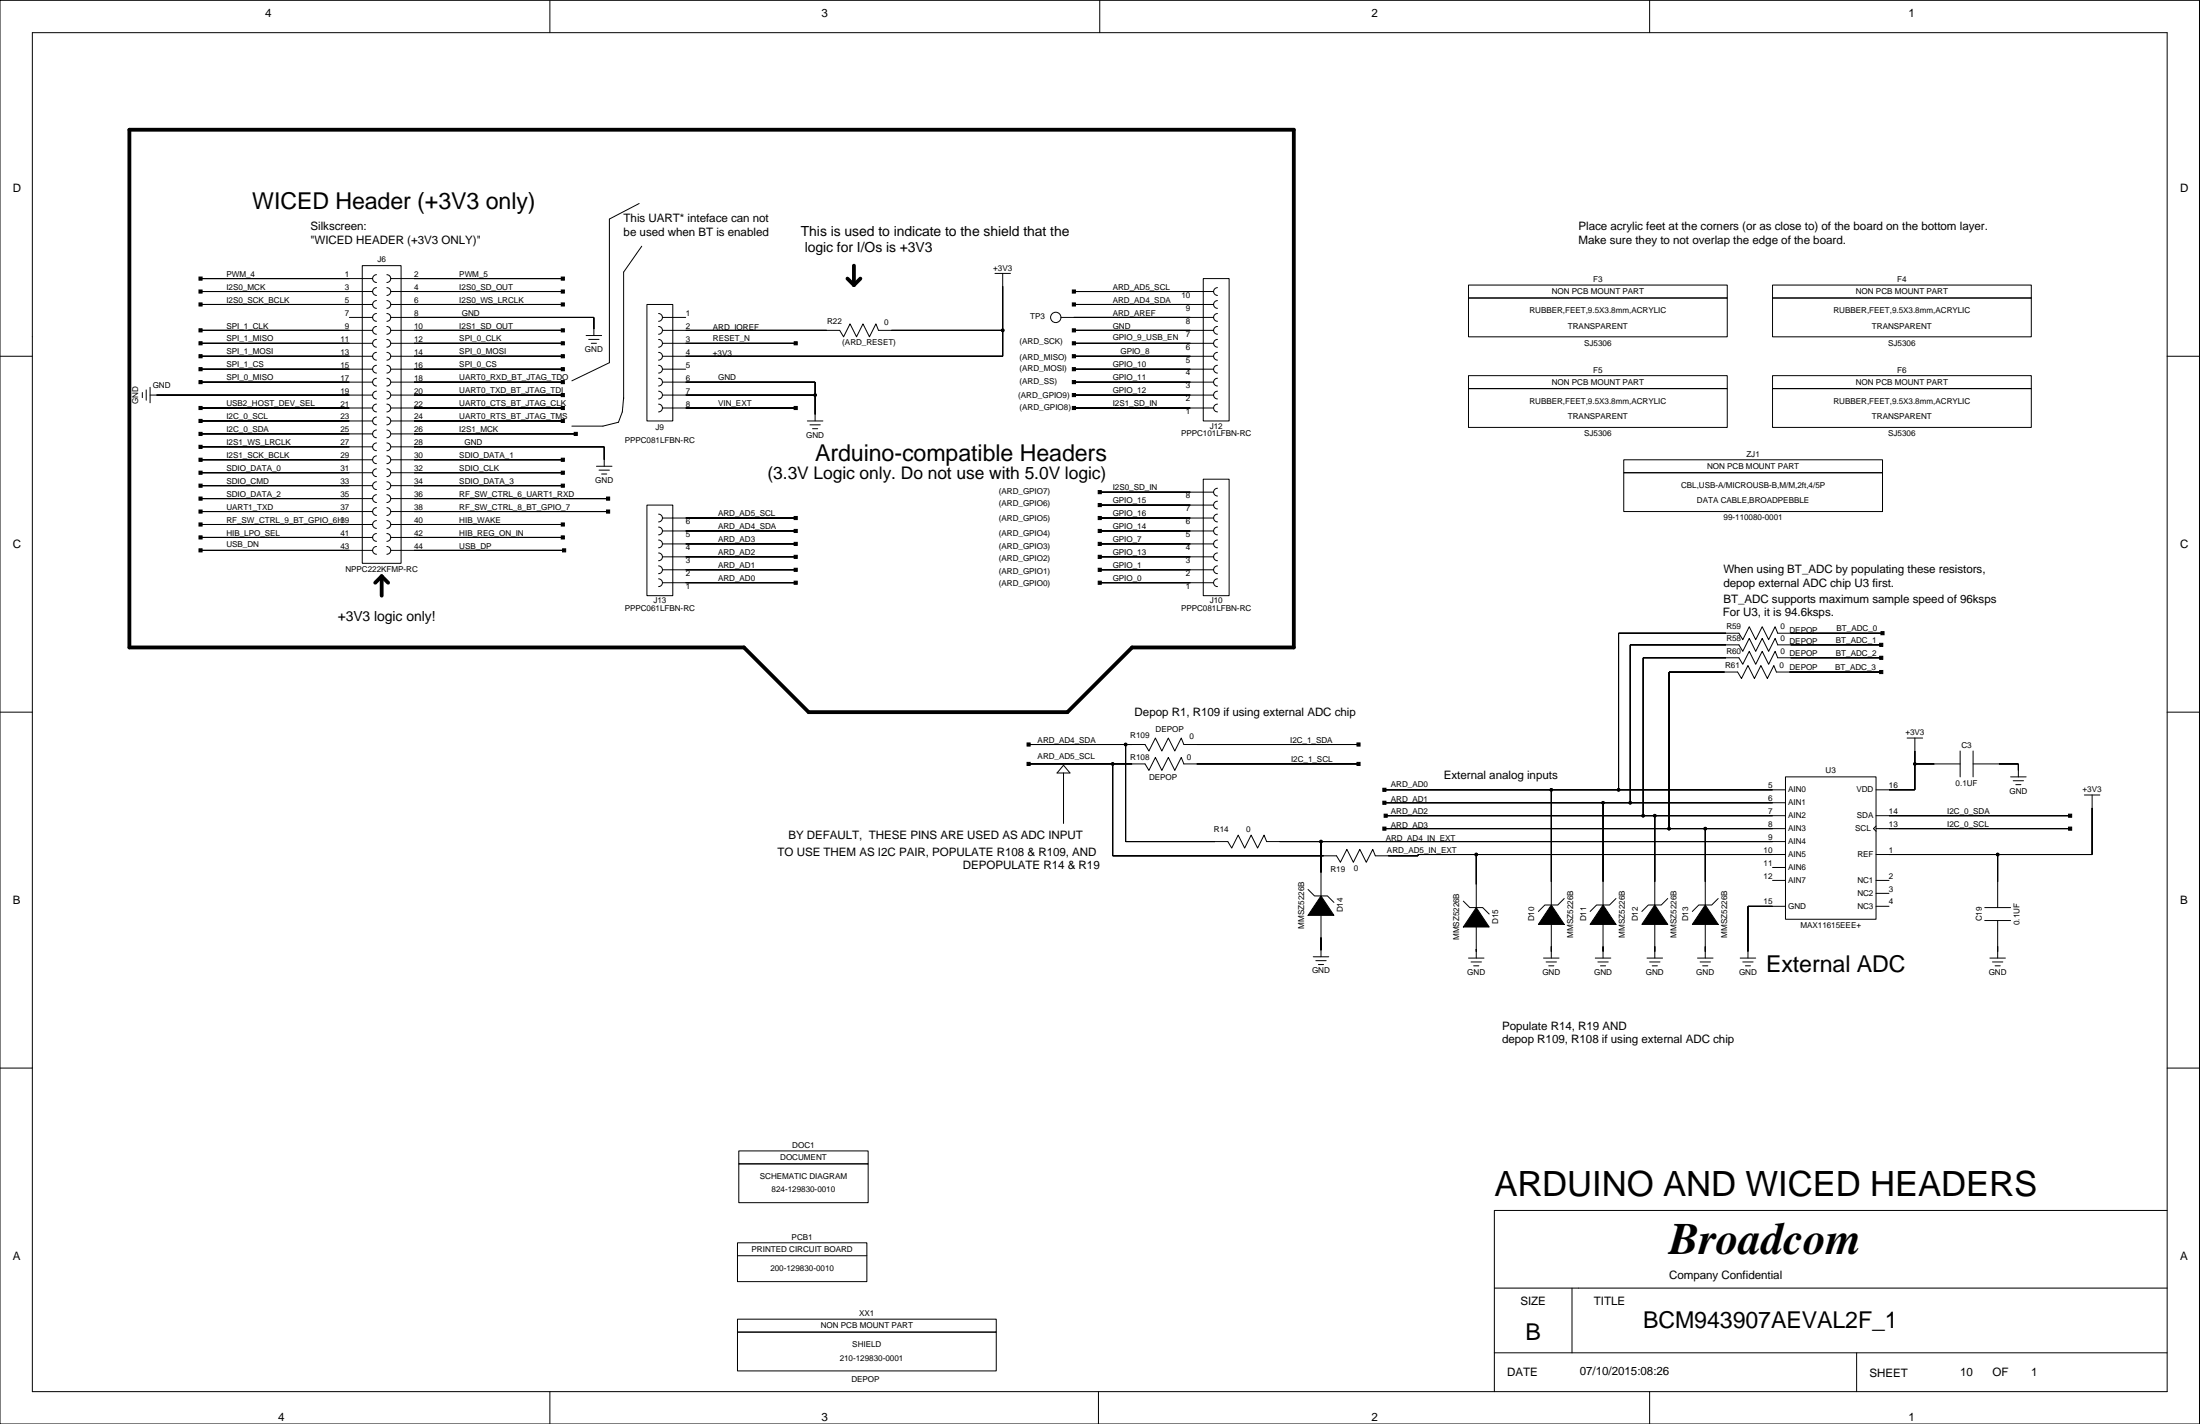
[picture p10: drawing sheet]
<svg xmlns="http://www.w3.org/2000/svg" width="432mm" height="279mm" viewBox="0 0 432 279" stroke-linecap="round" stroke-linejoin="round" font-family="sans-serif">
<g fill="none" stroke="#000" stroke-width=".2">
<path d="M0 .1h431.7v279.3h-431.7zM6.3 6.4h419.1v266.7h-419.1zM107.9 .1v6.3M215.9 .1v6.3M323.8 .1v6.3M125.4 39.9l-5.8 3.1v28.2l-7.4 3.5M340.3 38.2h.1M39.4 57.2h33.7M39.4 59.7h33.7M39.4 54.7h33.7M71.1 52.1h7.6v58.4h-7.6zM73.9 59a.76 .76 0 0 0-.8 .7 .76 .76 0 0 0 .8 .8"/>
<path d="M73.9 56.4a.76 .76 0 0 0-.8 .8 .76 .76 0 0 0 .8 .8M73.9 53.9a.76 .76 0 0 0-.8 .8 .76 .76 0 0 0 .8 .7M75.9 59a.76 .76 0 0 1 .8 .7 .76 .76 0 0 1-.8 .8M75.9 56.4a.76 .76 0 0 1 .8 .8 .76 .76 0 0 1-.8 .8M75.9 53.9a.76 .76 0 0 1 .8 .8 .76 .76 0 0 1-.8 .7M76.7 57.2h33.8M76.7 59.7h33.8M76.7 54.7h33.8M126 48.3l-3.6 5.1v24.9M127 59.7h5.1v22.9h-5.1zM195.3 53.6h3M196.8 53.6v16.3h-66.8"/>
<path d="M210.8 57.2h27.4M210.8 59.7h27.4M236.2 54.7h5v27.9h-5zM239 56.4a.76 .76 0 0 0-.8 .8 .76 .76 0 0 0 .8 .8M239 59a.76 .76 0 0 0-.8 .7 .76 .76 0 0 0 .8 .8M288.2 58.5h50.8v7.6h-50.8zM288.2 55.9h50.8v2.6h-50.8zM347.9 58.5h50.8v7.6h-50.8zM347.9 55.9h50.8v2.6h-50.8zM0 69.9h6.3M27.9 77v1M28.7 76.5v2"/>
<path d="M29.5 77.5h43.6M29.5 76v3M39.4 69.9h33.7M39.4 67.4h33.7M39.4 75h33.7M39.4 64.8h33.7M39.4 72.4h33.7M68.6 62.3h4.5M73.9 79.3a.76 .76 0 0 0-.8 .8 .76 .76 0 0 0 .8 .7M73.9 76.8a.76 .76 0 0 0-.8 .7 .76 .76 0 0 0 .8 .8M73.9 74.2a.76 .76 0 0 0-.8 .8 .76 .76 0 0 0 .8 .7M73.9 71.7a.76 .76 0 0 0-.8 .7 .76 .76 0 0 0 .8 .8"/>
<path d="M73.9 69.1a.76 .76 0 0 0-.8 .8 .76 .76 0 0 0 .8 .8M73.9 66.6a.76 .76 0 0 0-.8 .8 .76 .76 0 0 0 .8 .7M73.9 64.1a.76 .76 0 0 0-.8 .7 .76 .76 0 0 0 .8 .8M73.9 61.5a.76 .76 0 0 0-.8 .8 .76 .76 0 0 0 .8 .7M75.9 79.3a.76 .76 0 0 1 .8 .8 .76 .76 0 0 1-.8 .7M75.9 76.8a.76 .76 0 0 1 .8 .7 .76 .76 0 0 1-.8 .8M75.9 74.2a.76 .76 0 0 1 .8 .8 .76 .76 0 0 1-.8 .7M75.9 71.7a.76 .76 0 0 1 .8 .7 .76 .76 0 0 1-.8 .8M75.9 69.1a.76 .76 0 0 1 .8 .8 .76 .76 0 0 1-.8 .8M75.9 66.6a.76 .76 0 0 1 .8 .8 .76 .76 0 0 1-.8 .7M75.9 64.1a.76 .76 0 0 1 .8 .7 .76 .76 0 0 1-.8 .8M75.9 61.5a.76 .76 0 0 1 .8 .8 .76 .76 0 0 1-.8 .7"/>
<path d="M76.7 69.9h33.8M76.7 67.4h33.8M76.7 77.5h33.8M76.7 75h33.8M76.7 64.8h33.8M76.7 62.3h39.9v3.5M76.7 72.4h33.8M115 65.8h3.1M115.5 66.6h2.1M116.1 67.4h1M122.4 78l-.3 2.8-.7 2-3.1 .8h-6.1M129.3 79.3a.76 .76 0 0 1 .7 .8 .76 .76 0 0 1-.7 .7"/>
<path d="M129.3 76.8a.76 .76 0 0 1 .7 .7 .76 .76 0 0 1-.7 .8M129.3 74.2a.76 .76 0 0 1 .7 .8 .76 .76 0 0 1-.7 .7M129.3 71.7a.76 .76 0 0 1 .7 .7 .76 .76 0 0 1-.7 .8M129.3 69.1a.76 .76 0 0 1 .7 .8 .76 .76 0 0 1-.7 .8M129.3 66.6a.76 .76 0 0 1 .7 .8 .76 .76 0 0 1-.7 .7M129.3 64.1a.76 .76 0 0 1 .7 .7 .76 .76 0 0 1-.7 .8M129.3 61.5a.76 .76 0 0 1 .7 .8 .76 .76 0 0 1-.7 .7M130 64.8h34.8l.8 1.3 1.2-2.6 1.3 2.6 1.3-2.6 1.2 2.6 1.3-2.6 .5 1.3h24.4M130 67.4h26.2M130 77.5h30M130 75h30v7.6M130 62.3h4.6"/>
<path d="M130 72.4h4.6M208.2 62.3h30M210.8 69.9h27.4M210.8 67.4h27.4M210.8 77.5h27.4M210.8 75h27.4M210.8 64.8h27.4M210.8 72.4h27.4M239 61.5a.76 .76 0 0 0-.8 .8 .76 .76 0 0 0 .8 .7M239 64.1a.76 .76 0 0 0-.8 .7 .76 .76 0 0 0 .8 .8M239 66.6a.76 .76 0 0 0-.8 .8 .76 .76 0 0 0 .8 .7M239 69.1a.76 .76 0 0 0-.8 .8 .76 .76 0 0 0 .8 .8"/>
<path d="M239 71.7a.76 .76 0 0 0-.8 .7 .76 .76 0 0 0 .8 .8M239 74.2a.76 .76 0 0 0-.8 .8 .76 .76 0 0 0 .8 .7M239 76.8a.76 .76 0 0 0-.8 .7 .76 .76 0 0 0 .8 .8M239 79.3a.76 .76 0 0 0-.8 .8 .76 .76 0 0 0 .8 .7M288.2 76.2h50.8v7.7h-50.8zM288.2 73.7h50.8v2.5h-50.8zM347.9 76.2h50.8v7.7h-50.8zM347.9 73.7h50.8v2.5h-50.8zM425.4 69.9h6.3M39.4 80.1h33.7M39.4 92.8h33.7M39.4 95.3h33.7"/>
<path d="M39.4 90.2h33.7M39.4 97.8h33.7M39.4 87.7h33.7M39.4 85.1h33.7M39.4 82.6h33.7M73.9 99.6a.76 .76 0 0 0-.8 .8 .76 .76 0 0 0 .8 .7M73.9 97.1a.76 .76 0 0 0-.8 .7 .76 .76 0 0 0 .8 .8M73.9 94.5a.76 .76 0 0 0-.8 .8 .76 .76 0 0 0 .8 .8M73.9 92a.76 .76 0 0 0-.8 .8 .76 .76 0 0 0 .8 .7M73.9 89.5a.76 .76 0 0 0-.8 .7 .76 .76 0 0 0 .8 .8M73.9 86.9a.76 .76 0 0 0-.8 .8 .76 .76 0 0 0 .8 .7M73.9 84.4a.76 .76 0 0 0-.8 .7 .76 .76 0 0 0 .8 .8"/>
<path d="M73.9 81.8a.76 .76 0 0 0-.8 .8 .76 .76 0 0 0 .8 .8M75.9 99.6a.76 .76 0 0 1 .8 .8 .76 .76 0 0 1-.8 .7M75.9 97.1a.76 .76 0 0 1 .8 .7 .76 .76 0 0 1-.8 .8M75.9 94.5a.76 .76 0 0 1 .8 .8 .76 .76 0 0 1-.8 .8M75.9 92a.76 .76 0 0 1 .8 .8 .76 .76 0 0 1-.8 .7M75.9 89.5a.76 .76 0 0 1 .8 .7 .76 .76 0 0 1-.8 .8M75.9 86.9a.76 .76 0 0 1 .8 .8 .76 .76 0 0 1-.8 .7M75.9 84.4a.76 .76 0 0 1 .8 .7 .76 .76 0 0 1-.8 .8M75.9 81.8a.76 .76 0 0 1 .8 .8 .76 .76 0 0 1-.8 .8M76.7 80.1h33.8M76.7 92.8h33.8M76.7 95.3h33.8"/>
<path d="M76.7 90.2h33.8M76.7 97.8h42.7M76.7 87.7h41.9v3.8M76.7 85.1h36.3M76.7 82.6h33.8M117.1 91.5h3M117.6 92.2h2M118.1 93h1M127 99.1h5.1v17.8h-5.1zM130 80.1h26.2M158.5 82.6h3M159 83.4h2"/>
<path d="M159.5 84.1h1M210.8 80.1h27.4M215.9 96.6h22.3M215.9 99.1h22.3M236.2 94h5v22.9h-5zM239 95.8a.76 .76 0 0 0-.8 .8 .76 .76 0 0 0 .8 .7M239 98.3a.76 .76 0 0 0-.8 .8 .76 .76 0 0 0 .8 .8M318.7 92.8h50.8v7.6h-50.8zM318.7 90.2h50.8v2.6h-50.8zM39.4 105.4h33.7M39.4 102.9h33.7M39.4 100.4h33.7"/>
<path d="M39.4 108h33.7M73.9 107.2a.76 .76 0 0 0-.8 .8 .76 .76 0 0 0 .8 .8M73.9 102.1a.76 .76 0 0 0-.8 .8 .76 .76 0 0 0 .8 .8M73.9 104.7a.76 .76 0 0 0-.8 .7 .76 .76 0 0 0 .8 .8M75.9 107.2a.76 .76 0 0 1 .8 .8 .76 .76 0 0 1-.8 .8M75.9 102.1a.76 .76 0 0 1 .8 .8 .76 .76 0 0 1-.8 .8M75.9 104.7a.76 .76 0 0 1 .8 .7 .76 .76 0 0 1-.8 .8M76.7 105.4h33.8M76.7 102.9h33.8M76.7 100.4h42.7M76.7 108h34M129.3 100.9a.76 .76 0 0 1 .7 .7 .76 .76 0 0 1-.7 .8"/>
<path d="M129.3 103.4a.76 .76 0 0 1 .7 .8 .76 .76 0 0 1-.7 .7M129.3 106a.76 .76 0 0 1 .7 .7 .76 .76 0 0 1-.7 .8M129.3 108.5a.76 .76 0 0 1 .7 .8 .76 .76 0 0 1-.7 .7M129.3 111a.76 .76 0 0 1 .7 .8 .76 .76 0 0 1-.7 .8M129.3 113.6a.76 .76 0 0 1 .7 .7 .76 .76 0 0 1-.7 .8M130 101.6h26.2M130 104.2h26.2M130 106.7h26.2M130 109.3h26.2M130 111.8h26.2M130 114.3h26.2M215.9 101.6h22.3"/>
<path d="M215.9 104.2h22.3M215.9 106.7h22.3M215.9 109.3h22.3M215.9 111.8h22.3M215.9 114.3h22.3M239 100.9a.76 .76 0 0 0-.8 .7 .76 .76 0 0 0 .8 .8M239 103.4a.76 .76 0 0 0-.8 .8 .76 .76 0 0 0 .8 .7M239 106a.76 .76 0 0 0-.8 .7 .76 .76 0 0 0 .8 .8M239 108.5a.76 .76 0 0 0-.8 .8 .76 .76 0 0 0 .8 .7M239 111a.76 .76 0 0 0-.8 .8 .76 .76 0 0 0 .8 .8M239 113.6a.76 .76 0 0 0-.8 .7 .76 .76 0 0 0 .8 .8M339 115.6h.1"/>
<path d="M0 139.7h6.3M369.2 126.5h-20.3l-.5-1.2-1.3 2.5-1.2-2.5-1.3 2.5-1.3-2.5-1.2 2.5-.8-1.3h-21.3v31M369.2 129.1h-20.3l-.5-1.3-1.3 2.5-1.2-2.5-1.3 2.5-1.3-2.5-1.2 2.5-.8-1.2h-18.8v30.9M369.2 131.9h-20.5l-.5-1.3-1.3 2.5-1.3-2.5-1.3 2.5-1.2-2.5-1.3 2.5-.8-1.2h-13.4v30.7M369.5 124.2h-20.6l-.5-1.2-1.3 2.5-1.2-2.5-1.3 2.5-1.3-2.5-1.2 2.5-.8-1.3h-23.6v30.8M425.4 139.7h6.3M184.6 149.4h.1M187.2 147.9h.1M201.9 149.9h22.8l.8 1.3 1.3-2.6 1.2 2.6 1.3-2.6 1.3 2.6 1.2-2.6 .6 1.3h34.2M201.9 146.1h22.8l.8 1.2 1.3-2.5 1.2 2.5 1.3-2.5 1.3 2.5 1.2-2.5 .6 1.3h34.2M208.7 151.7v9.9M208.7 150.1l1.3 1.6h-2.5z"/>
<path d="M218.4 149.9v18h43.9l.8 1.3 1.3-2.6 1.2 2.6 1.3-2.6 1.3 2.6 1.2-2.6 .5 1.3h8.4v-.2h72.1M220.9 146.1v19h20.1l.8 1.3 1.2-2.5 1.3 2.5 1.3-2.5 1.2 2.5 1.3-2.5 .5 1.2h101.8M271.7 155h78.7M271.7 157.5h78.7M304.5 155v22.6M314.6 157.5v20.1M350.4 152.4h17.8v28h-17.8zM374.3 144.8h3.1M375.8 144.8v10.2h-7.6M375.8 149.9h8.9M384.7 147.3v5.1M387.3 149.9h8.8v2.5"/>
<path d="M387.3 147.3v5.1M394.6 152.4h3.1M395.1 153.2h2.1M395.6 154h1.1M409.1 156h3M410.6 156v11.7h-42.4M256.7 174.5l1.3 1.3h2.5l1.3 1.3M259.3 165.1v10.7M259.3 179.6v8.1M271.7 162.6h78.7M272 160h78.4M287.2 176.8l1.3 1.3h2.5l1.3 1.2"/>
<path d="M289.7 167.7v10.4M307 176.3l-1.3 1.3h-2.5l-1.3 1.2M317.2 176.3l-1.3 1.3h-2.5l-1.3 1.2M324.8 160v17.6M327.3 176.3l-1.2 1.3h-2.6l-1.2 1.2M334.7 162.6v15M337.2 176.3l-1.2 1.3h-2.6l-1.2 1.2M347.9 170.2h2.5M347.9 172.7h2.5M350.4 177.8h-7.3v10.2M368.2 162.1l-.5 .5 .5 .5M368.2 160h38.1"/>
<path d="M368.2 162.6h38.1M368.2 172.7h2.6M368.2 177.8h2.6M368.2 175.3h2.6M389.5 178.1h5.1M392.1 167.7v10.4M257.8 187.7h3M258.3 188.5h2M258.8 189.3h1M288.2 188h3.1M288.7 188.7h2.1M289.2 189.5h1.1"/>
<path d="M289.7 181.9v6.1M303 188h3M303.5 188.7h2M304 189.5h1M304.5 181.4v6.6M313.1 188h3.1M313.6 188.7h2.1M314.1 189.5h1M314.6 181.4v6.6M323.3 188h3M323.8 188.7h2M324.3 189.5h1"/>
<path d="M324.8 181.4v6.6M333.2 188h3M333.7 188.7h2M334.2 189.5h1M334.7 181.4v6.6M341.6 188h3M342.1 188.7h2M342.6 189.5h1M389.5 180.6h5.1M390.6 188h3M391.1 188.7h2M391.6 189.5h1"/>
<path d="M392.1 180.6v7.4M405 194.3h.1M0 209.6h6.3M425.4 209.6h6.3M145 225.8h25.4v2.6h-25.4zM145 228.4h25.4v7.6h-25.4zM425.4 237.5h-132.1v35.6M144.7 258.8h50.8v2.6h-50.8zM144.7 246.4h25.4zM144.7 243.8h25.4v7.7h-25.4zM293.3 252.7h132.1M308.5 252.7v12.7"/>
<path d="M107.9 273.1v6.3M144.7 261.4h50.8v7.6h-50.8zM215.6 273.1v6.3M293.3 265.4h132.1M323.8 273.1v6.3M364.4 265.4v7.7"/>
<circle cx="160" cy="77.5" r=".25"/>
<circle cx="196.8" cy="64.8" r=".25"/>
<circle cx="207.2" cy="62.3" r="1.02"/>
<circle cx="218.4" cy="149.9" r=".25"/>
<circle cx="220.9" cy="146.1" r=".25"/>
<circle cx="304.5" cy="155" r=".25"/>
<circle cx="314.6" cy="157.5" r=".25"/>
<circle cx="317.7" cy="155" r=".25"/>
<circle cx="320" cy="157.5" r=".25"/>
<circle cx="375.8" cy="149.9" r=".25"/>
<circle cx="259.3" cy="165.1" r=".25"/>
<circle cx="289.7" cy="167.7" r=".25"/>
<circle cx="322.5" cy="160" r=".25"/>
<circle cx="324.8" cy="160" r=".25"/>
<circle cx="327.6" cy="162.6" r=".25"/>
<circle cx="334.7" cy="162.6" r=".25"/>
<circle cx="392.1" cy="167.7" r=".25"/>
</g>
<g fill="#000" stroke="#000" stroke-width=".2">
<path d="M39.1 56.9h.6v.6h-.6z" fill-rule="evenodd"/>
<path d="M39.1 54.4h.6v.6h-.6z" fill-rule="evenodd"/>
<path d="M39.4 57.2h29.2z" fill-rule="evenodd"/>
<path d="M39.4 59.7h29.2z" fill-rule="evenodd"/>
<path d="M39.4 54.7h29.2z" fill-rule="evenodd"/>
<path d="M110.2 56.9h.6v.6h-.6z" fill-rule="evenodd"/>
<path d="M110.2 54.4h.6v.6h-.6z" fill-rule="evenodd"/>
<path d="M81.3 59.7h29.2z" fill-rule="evenodd"/>
<path d="M81.3 57.2h29.2z" fill-rule="evenodd"/>
<path d="M81.3 54.7h29.2z" fill-rule="evenodd"/>
<path d="M196.8 56.2v8.6z" fill-rule="evenodd"/>
<path d="M210.5 56.9h.6v.6h-.6z" fill-rule="evenodd"/>
<path d="M210.8 57.2h22.8z" fill-rule="evenodd"/>
<path d="M210.8 59.7h22.8z" fill-rule="evenodd"/>
<path d="M39.1 59.4h.6v.6h-.6z" fill-rule="evenodd"/>
<path d="M39.1 72.1h.6v.6h-.6z" fill-rule="evenodd"/>
<path d="M39.1 69.6h.6v.6h-.6z" fill-rule="evenodd"/>
<path d="M39.1 67.1h.6v.6h-.6z" fill-rule="evenodd"/>
<path d="M39.1 64.5h.6v.6h-.6z" fill-rule="evenodd"/>
<path d="M39.1 74.7h.6v.6h-.6z" fill-rule="evenodd"/>
<path d="M39.4 72.4h29.2z" fill-rule="evenodd"/>
<path d="M39.4 69.9h29.2z" fill-rule="evenodd"/>
<path d="M39.4 67.4h29.2z" fill-rule="evenodd"/>
<path d="M39.4 64.8h29.2z" fill-rule="evenodd"/>
<path d="M30.7 77.5h37.9z" fill-rule="evenodd"/>
<path d="M39.4 75h29.2z" fill-rule="evenodd"/>
<path d="M110.2 59.4h.6v.6h-.6z" fill-rule="evenodd"/>
<path d="M110.2 64.5h.6v.6h-.6z" fill-rule="evenodd"/>
<path d="M110.2 74.7h.6v.6h-.6z" fill-rule="evenodd"/>
<path d="M110.2 77.2h.6v.6h-.6z" fill-rule="evenodd"/>
<path d="M110.2 72.1h.6v.6h-.6z" fill-rule="evenodd"/>
<path d="M110.2 69.6h.6v.6h-.6z" fill-rule="evenodd"/>
<path d="M110.2 67.1h.6v.6h-.6z" fill-rule="evenodd"/>
<path d="M81.3 64.8h29.2z" fill-rule="evenodd"/>
<path d="M81.3 75h29.2z" fill-rule="evenodd"/>
<path d="M81.3 77.5h29.2z" fill-rule="evenodd"/>
<path d="M81.3 72.4h29.2z" fill-rule="evenodd"/>
<path d="M81.3 69.9h29.2z" fill-rule="evenodd"/>
<path d="M81.3 67.4h29.2z" fill-rule="evenodd"/>
<path d="M116.6 62.3v2.3z" fill-rule="evenodd"/>
<path d="M81.3 62.3h35.3z" fill-rule="evenodd"/>
<path d="M155.9 67.1h.6v.6h-.6z" fill-rule="evenodd"/>
<path d="M134.6 67.4h21.6z" fill-rule="evenodd"/>
<path d="M134.6 77.5h25.4z" fill-rule="evenodd"/>
<path d="M160 75v2.5z" fill-rule="evenodd"/>
<path d="M134.6 75h25.4z" fill-rule="evenodd"/>
<path d="M160 77.5v3.8z" fill-rule="evenodd"/>
<path d="M134.6 64.8h27.7z" fill-rule="evenodd"/>
<path d="M196.8 64.8v5.1z" fill-rule="evenodd"/>
<path d="M134.6 69.9h62.2z" fill-rule="evenodd"/>
<path d="M175 64.8h21.8z" fill-rule="evenodd"/>
<path d="M210.5 59.4h.6v.6h-.6z" fill-rule="evenodd"/>
<path d="M210.5 64.5h.6v.6h-.6z" fill-rule="evenodd"/>
<path d="M210.5 67.1h.6v.6h-.6z" fill-rule="evenodd"/>
<path d="M210.5 69.6h.6v.6h-.6z" fill-rule="evenodd"/>
<path d="M210.5 72.1h.6v.6h-.6z" fill-rule="evenodd"/>
<path d="M210.5 74.7h.6v.6h-.6z" fill-rule="evenodd"/>
<path d="M210.5 77.2h.6v.6h-.6z" fill-rule="evenodd"/>
<path d="M210.8 62.3h22.8z" fill-rule="evenodd"/>
<path d="M210.8 64.8h22.8z" fill-rule="evenodd"/>
<path d="M210.8 67.4h22.8z" fill-rule="evenodd"/>
<path d="M210.8 69.9h22.8z" fill-rule="evenodd"/>
<path d="M210.8 72.4h22.8z" fill-rule="evenodd"/>
<path d="M210.8 75h22.8z" fill-rule="evenodd"/>
<path d="M210.8 77.5h22.8z" fill-rule="evenodd"/>
<path d="M39.1 95h.6v.6h-.6z" fill-rule="evenodd"/>
<path d="M39.1 92.4h.6v.7h-.6z" fill-rule="evenodd"/>
<path d="M39.1 97.5h.6v.6h-.6z" fill-rule="evenodd"/>
<path d="M39.1 79.8h.6v.6h-.6z" fill-rule="evenodd"/>
<path d="M39.1 89.9h.6v.6h-.6z" fill-rule="evenodd"/>
<path d="M39.1 87.4h.6v.6h-.6z" fill-rule="evenodd"/>
<path d="M39.1 84.8h.6v.6h-.6z" fill-rule="evenodd"/>
<path d="M39.1 82.3h.6v.6h-.6z" fill-rule="evenodd"/>
<path d="M39.4 95.3h29.2z" fill-rule="evenodd"/>
<path d="M39.4 92.8h29.2z" fill-rule="evenodd"/>
<path d="M39.4 97.8h29.2z" fill-rule="evenodd"/>
<path d="M39.4 80.1h29.2z" fill-rule="evenodd"/>
<path d="M39.4 90.2h29.2z" fill-rule="evenodd"/>
<path d="M39.4 87.7h29.2z" fill-rule="evenodd"/>
<path d="M39.4 85.1h29.2z" fill-rule="evenodd"/>
<path d="M39.4 82.6h29.2z" fill-rule="evenodd"/>
<path d="M110.2 92.4h.6v.7h-.6z" fill-rule="evenodd"/>
<path d="M110.2 89.9h.6v.6h-.6z" fill-rule="evenodd"/>
<path d="M110.2 95h.6v.6h-.6z" fill-rule="evenodd"/>
<path d="M110.2 79.8h.6v.6h-.6z" fill-rule="evenodd"/>
<path d="M110.2 82.3h.6v.6h-.6z" fill-rule="evenodd"/>
<path d="M81.3 92.8h29.2z" fill-rule="evenodd"/>
<path d="M81.3 90.2h29.2z" fill-rule="evenodd"/>
<path d="M81.3 95.3h29.2z" fill-rule="evenodd"/>
<path d="M81.3 80.1h29.2z" fill-rule="evenodd"/>
<path d="M81.3 82.6h29.2z" fill-rule="evenodd"/>
<path d="M112.7 84.8h.6v.6h-.6z" fill-rule="evenodd"/>
<path d="M81.3 85.1h31.7z" fill-rule="evenodd"/>
<path d="M118.6 87.7v2.5z" fill-rule="evenodd"/>
<path d="M81.3 87.7h37.3z" fill-rule="evenodd"/>
<path d="M119 97.5h.7v.6h-.7z" fill-rule="evenodd"/>
<path d="M81.3 97.8h38.1z" fill-rule="evenodd"/>
<path d="M155.9 79.8h.6v.6h-.6z" fill-rule="evenodd"/>
<path d="M134.6 80.1h21.6z" fill-rule="evenodd"/>
<path d="M210.5 79.8h.6v.6h-.6z" fill-rule="evenodd"/>
<path d="M215.5 96.3h.7v.6h-.7z" fill-rule="evenodd"/>
<path d="M215.5 98.8h.7v.6h-.7z" fill-rule="evenodd"/>
<path d="M215.9 96.6h17.7z" fill-rule="evenodd"/>
<path d="M215.9 99.1h17.7z" fill-rule="evenodd"/>
<path d="M210.8 80.1h22.8z" fill-rule="evenodd"/>
<path d="M39.1 105.1h.6v.7h-.6z" fill-rule="evenodd"/>
<path d="M39.1 100.1h.6v.6h-.6z" fill-rule="evenodd"/>
<path d="M39.1 102.6h.6v.6h-.6z" fill-rule="evenodd"/>
<path d="M39.1 107.7h.6v.6h-.6z" fill-rule="evenodd"/>
<path d="M39.4 105.4h29.2z" fill-rule="evenodd"/>
<path d="M39.4 100.4h29.2z" fill-rule="evenodd"/>
<path d="M39.4 102.9h29.2z" fill-rule="evenodd"/>
<path d="M39.4 108h29.2z" fill-rule="evenodd"/>
<path d="M110.2 105.1h.6v.7h-.6z" fill-rule="evenodd"/>
<path d="M110.2 102.6h.6v.6h-.6z" fill-rule="evenodd"/>
<path d="M110.4 107.7h.6v.6h-.6z" fill-rule="evenodd"/>
<path d="M81.3 105.4h29.2z" fill-rule="evenodd"/>
<path d="M81.3 102.9h29.2z" fill-rule="evenodd"/>
<path d="M81.3 108h29.4z" fill-rule="evenodd"/>
<path d="M119 100.1h.7v.6h-.7z" fill-rule="evenodd"/>
<path d="M81.3 100.4h38.1z" fill-rule="evenodd"/>
<path d="M155.9 101.3h.6v.6h-.6z" fill-rule="evenodd"/>
<path d="M155.9 103.9h.6v.6h-.6z" fill-rule="evenodd"/>
<path d="M155.9 106.4h.6v.6h-.6z" fill-rule="evenodd"/>
<path d="M155.9 109h.6v.6h-.6z" fill-rule="evenodd"/>
<path d="M155.9 111.5h.6v.6h-.6z" fill-rule="evenodd"/>
<path d="M155.9 114h.6v.6h-.6z" fill-rule="evenodd"/>
<path d="M134.6 101.6h21.6z" fill-rule="evenodd"/>
<path d="M134.6 104.2h21.6z" fill-rule="evenodd"/>
<path d="M134.6 106.7h21.6z" fill-rule="evenodd"/>
<path d="M134.6 109.3h21.6z" fill-rule="evenodd"/>
<path d="M134.6 111.8h21.6z" fill-rule="evenodd"/>
<path d="M134.6 114.3h21.6z" fill-rule="evenodd"/>
<path d="M215.5 101.3h.7v.6h-.7z" fill-rule="evenodd"/>
<path d="M215.5 103.9h.7v.6h-.7z" fill-rule="evenodd"/>
<path d="M215.5 106.4h.7v.6h-.7z" fill-rule="evenodd"/>
<path d="M215.5 109h.7v.6h-.7z" fill-rule="evenodd"/>
<path d="M215.5 111.5h.7v.6h-.7z" fill-rule="evenodd"/>
<path d="M215.5 114h.7v.6h-.7z" fill-rule="evenodd"/>
<path d="M215.9 101.6h17.7z" fill-rule="evenodd"/>
<path d="M215.9 104.2h17.7z" fill-rule="evenodd"/>
<path d="M215.9 106.7h17.7z" fill-rule="evenodd"/>
<path d="M215.9 109.3h17.7z" fill-rule="evenodd"/>
<path d="M215.9 111.8h17.7z" fill-rule="evenodd"/>
<path d="M215.9 114.3h17.7z" fill-rule="evenodd"/>
<path d="M317.7 124.2v30.8z" fill-rule="evenodd"/>
<path d="M320 126.5v31z" fill-rule="evenodd"/>
<path d="M322.5 129.1v30.9z" fill-rule="evenodd"/>
<path d="M327.6 131.9v30.7z" fill-rule="evenodd"/>
<path d="M327.6 131.9h10.9z" fill-rule="evenodd"/>
<path d="M322.5 129.1h16.3z" fill-rule="evenodd"/>
<path d="M320 126.5h18.8z" fill-rule="evenodd"/>
<path d="M317.7 124.2h21.1z" fill-rule="evenodd"/>
<path d="M368.9 126.2h.6v.6h-.6z" fill-rule="evenodd"/>
<path d="M368.9 128.8h.6v.6h-.6z" fill-rule="evenodd"/>
<path d="M368.9 131.6h.6v.6h-.6z" fill-rule="evenodd"/>
<path d="M369.2 123.9h.6v.6h-.6z" fill-rule="evenodd"/>
<path d="M351.5 126.5h17.7z" fill-rule="evenodd"/>
<path d="M351.5 129.1h17.7z" fill-rule="evenodd"/>
<path d="M351.2 131.9h18z" fill-rule="evenodd"/>
<path d="M351.5 124.2h18z" fill-rule="evenodd"/>
<path d="M201.6 145.8h.6v.6h-.6z" fill-rule="evenodd"/>
<path d="M201.6 149.6h.6v.6h-.6z" fill-rule="evenodd"/>
<path d="M201.9 149.9h16.5z" fill-rule="evenodd"/>
<path d="M218.4 149.9v18z" fill-rule="evenodd"/>
<path d="M220.9 146.1v19z" fill-rule="evenodd"/>
<path d="M201.9 146.1h19z" fill-rule="evenodd"/>
<path d="M220.9 146.1h1.3z" fill-rule="evenodd"/>
<path d="M218.4 149.9h3.8z" fill-rule="evenodd"/>
<path d="M266.3 149.6h.6v.6h-.6z" fill-rule="evenodd"/>
<path d="M266.3 145.8h.6v.6h-.6z" fill-rule="evenodd"/>
<path d="M234.9 149.9h31.7z" fill-rule="evenodd"/>
<path d="M234.9 146.1h31.7z" fill-rule="evenodd"/>
<path d="M271.4 157.2h.6v.6h-.6z" fill-rule="evenodd"/>
<path d="M271.4 154.7h.6v.6h-.6z" fill-rule="evenodd"/>
<path d="M304.5 155v18z" fill-rule="evenodd"/>
<path d="M271.7 155h32.8z" fill-rule="evenodd"/>
<path d="M314.6 157.5v15.5z" fill-rule="evenodd"/>
<path d="M271.7 157.5h42.9z" fill-rule="evenodd"/>
<path d="M304.5 155h13.2z" fill-rule="evenodd"/>
<path d="M314.6 157.5h5.4z" fill-rule="evenodd"/>
<path d="M320 157.5h27.9z" fill-rule="evenodd"/>
<path d="M317.7 155h30.2z" fill-rule="evenodd"/>
<path d="M370.8 155h5z" fill-rule="evenodd"/>
<path d="M375.8 149.9v5.1z" fill-rule="evenodd"/>
<path d="M375.8 147.3v2.6z" fill-rule="evenodd"/>
<path d="M375.8 149.9h3.8z" fill-rule="evenodd"/>
<path d="M396.1 149.9v1.3z" fill-rule="evenodd"/>
<path d="M392.3 149.9h3.8z" fill-rule="evenodd"/>
<path d="M410.6 158.5v9.2z" fill-rule="evenodd"/>
<path d="M220.9 165.1h17.6z" fill-rule="evenodd"/>
<path d="M259.3 175.8l2.5 3.8h-5.1z" fill-rule="evenodd"/>
<path d="M259.3 165.1v6.1z" fill-rule="evenodd"/>
<path d="M251.1 165.1h8.2z" fill-rule="evenodd"/>
<path d="M218.4 167.9h41.4z" fill-rule="evenodd"/>
<path d="M271.4 162.3h.6v.6h-.6z" fill-rule="evenodd"/>
<path d="M271.7 159.7h.6v.7h-.6z" fill-rule="evenodd"/>
<path d="M278.3 167.7v.2z" fill-rule="evenodd"/>
<path d="M272.5 167.9h5.8z" fill-rule="evenodd"/>
<path d="M289.7 167.7v5.8z" fill-rule="evenodd"/>
<path d="M278.3 167.7h11.4z" fill-rule="evenodd"/>
<path d="M272 160h50.5z" fill-rule="evenodd"/>
<path d="M324.8 160v13z" fill-rule="evenodd"/>
<path d="M322.5 160h2.3z" fill-rule="evenodd"/>
<path d="M271.7 162.6h55.9z" fill-rule="evenodd"/>
<path d="M334.7 162.6v10.4z" fill-rule="evenodd"/>
<path d="M327.6 162.6h7.1z" fill-rule="evenodd"/>
<path d="M343.1 177.8v8.9z" fill-rule="evenodd"/>
<path d="M343.1 177.8h4.8z" fill-rule="evenodd"/>
<path d="M259.3 165.1h88.6z" fill-rule="evenodd"/>
<path d="M289.7 167.7h58.2z" fill-rule="evenodd"/>
<path d="M334.7 162.6h13.2z" fill-rule="evenodd"/>
<path d="M324.8 160h23.1z" fill-rule="evenodd"/>
<path d="M392.1 167.7v5.3z" fill-rule="evenodd"/>
<path d="M370.8 167.7h21.3z" fill-rule="evenodd"/>
<path d="M406 159.7h.6v.7h-.6z" fill-rule="evenodd"/>
<path d="M406 162.3h.6v.6h-.6z" fill-rule="evenodd"/>
<path d="M370.8 160h35.5z" fill-rule="evenodd"/>
<path d="M370.8 162.6h35.5z" fill-rule="evenodd"/>
<path d="M392.1 167.7h18.5z" fill-rule="evenodd"/>
<path d="M259.3 183.9v2.6z" fill-rule="evenodd"/>
<path d="M289.7 178.1l2.6 3.8h-5.1z" fill-rule="evenodd"/>
<path d="M289.7 186.2v.5z" fill-rule="evenodd"/>
<path d="M304.5 185.7v1z" fill-rule="evenodd"/>
<path d="M304.5 177.6l2.5 3.8h-5.1z" fill-rule="evenodd"/>
<path d="M314.6 185.7v1z" fill-rule="evenodd"/>
<path d="M314.6 177.6l2.6 3.8h-5.1z" fill-rule="evenodd"/>
<path d="M324.8 185.7v1z" fill-rule="evenodd"/>
<path d="M324.8 177.6l2.5 3.8h-5z" fill-rule="evenodd"/>
<path d="M334.7 185.7v1z" fill-rule="evenodd"/>
<path d="M334.7 177.6l2.5 3.8h-5z" fill-rule="evenodd"/>
<path d="M392.1 185.7v1z" fill-rule="evenodd"/>
<circle cx="160" cy="77.5" r=".25"/>
<circle cx="196.8" cy="64.8" r=".25"/>
<circle cx="218.4" cy="149.9" r=".25"/>
<circle cx="220.9" cy="146.1" r=".25"/>
<circle cx="304.5" cy="155" r=".25"/>
<circle cx="314.6" cy="157.5" r=".25"/>
<circle cx="317.7" cy="155" r=".25"/>
<circle cx="320" cy="157.5" r=".25"/>
<circle cx="375.8" cy="149.9" r=".25"/>
<circle cx="259.3" cy="165.1" r=".25"/>
<circle cx="289.7" cy="167.7" r=".25"/>
<circle cx="322.5" cy="160" r=".25"/>
<circle cx="324.8" cy="160" r=".25"/>
<circle cx="327.6" cy="162.6" r=".25"/>
<circle cx="334.7" cy="162.6" r=".25"/>
<circle cx="392.1" cy="167.7" r=".25"/>
</g>
<path d="M25.4 25.5h228.5v101.5h-31.7l-12.7 12.7h-50.8l-12.7-12.7h-120.6zM166.3 54.7l1.3 1.2M167.6 52.1v3.8M168.9 54.7l-1.3 1.2M74.9 113.1v3.8M74.9 113.1l-1.3 1.2M74.9 113.1l1.3 1.2" fill="none" stroke="#000" stroke-width=".75"/>
<text font-size="8.8" x="327.6" y="246.1">Broadcom</text>
<text font-size="6.8" x="293.3" y="234.7">ARDUINO AND WICED HEADERS</text>
<g font-size="4.6">
<text x="49.5" y="40.9">WICED Header (+3V3 only)</text>
<text x="160" y="90.4">Arduino-compatible Headers</text>
<text x="346.6" y="190.8">External ADC</text>
<text x="299.4" y="263">B</text>
<text x="322.5" y="260.6">BCM943907AEVAL2F_1</text>
</g>
<text font-size="3.4" x="150.6" y="94">(3.3V Logic only. Do not use with 5.0V logic)</text>
<g font-size="2.7">
<text x="157.2" y="46.3">This is used to indicate to the shield that the</text>
<text x="157.9" y="49.5">logic for I/Os is +3V3</text>
<text x="66.3" y="121.8">+3V3 logic only!</text>
</g>
<g font-size="2.3">
<text x="52.1" y="3.4">4</text>
<text x="161.3" y="3.4">3</text>
<text x="269.2" y="3.4">2</text>
<text x="374.6" y="3.4">1</text>
<text x="2.5" y="37.6">D</text>
<text x="427.9" y="37.6">D</text>
<text x="60.9" y="45.1">Silkscreen:</text>
<text x="60.9" y="47.8">&quot;WICED HEADER (+3V3 ONLY)&quot;</text>
<text x="122.4" y="43.6">This UART* inteface can not</text>
<text x="122.4" y="46.3">be used when BT is enabled</text>
<text x="309.8" y="45.1">Place acrylic feet at the corners (or as close to) of the board on the bottom layer.</text>
<text x="309.8" y="47.8">Make sure they to not overlap the edge of the board.</text>
<text x="2.5" y="107.5">C</text>
<text x="427.9" y="107.5">C</text>
<text x="338.3" y="112.4">When using BT_ADC by populating these resistors,</text>
<text x="338.3" y="115.1">depop external ADC chip U3 first.</text>
<text x="338.3" y="118.4">BT_ADC supports maximum sample speed of 96ksps</text>
<text x="338.1" y="120.9">For U3, it is 94.6ksps.</text>
<text x="222.7" y="140.5">Depop R1, R109 if using external ADC chip</text>
<text x="283.4" y="152.9">External analog inputs</text>
<text x="152.6" y="167.9">TO USE THEM AS I2C PAIR, POPULATE R108 &amp; R109, AND</text>
<text x="154.7" y="164.6">BY DEFAULT, THESE PINS ARE USED AS ADC INPUT</text>
<text x="189" y="170.6">DEPOPULATE R14 &amp; R19</text>
<text x="2.5" y="177.3">B</text>
<text x="427.9" y="177.3">B</text>
<text x="294.8" y="202.1">Populate R14, R19 AND</text>
<text x="294.8" y="204.7">depop R109, R108 if using external ADC chip</text>
<text x="2.5" y="247.1">A</text>
<text x="327.6" y="250.9">Company Confidential</text>
<text x="427.9" y="247.1">A</text>
<text x="298.4" y="256">SIZE</text>
<text x="312.8" y="256">TITLE</text>
<text x="310.1" y="269.7">07/10/2015:08:26</text>
<text x="384.7" y="270">10</text>
<text x="398.7" y="270">1</text>
<text x="295.8" y="270">DATE</text>
<text x="366.9" y="270.2">SHEET</text>
<text x="391.1" y="270">OF</text>
<text x="54.6" y="278.9">4</text>
<text x="161.3" y="278.9">3</text>
<text x="269.2" y="278.9">2</text>
<text x="374.6" y="278.9">1</text>
</g>
<g font-size="1.6">
<text x="74.1" y="51.3">J6</text>
<text x="194.9" y="53.1">+3V3</text>
<text x="44.4" y="56.8">I2S0_MCK</text>
<text x="44.4" y="59.4">I2S0_SCK_BCLK</text>
<text x="44.4" y="54.3">PWM_4</text>
<text x="67.7" y="59.5">5</text>
<text x="67.7" y="56.9">3</text>
<text x="67.7" y="54.4">1</text>
<text x="81.3" y="59.5">6</text>
<text x="81.3" y="54.4">2</text>
<text x="81.3" y="56.9">4</text>
<text x="90.1" y="59.4">I2S0_WS_LRCLK</text>
<text x="90.1" y="56.8">I2S0_SD_OUT</text>
<text x="90.1" y="54.3">PWM_5</text>
<text x="218.4" y="56.8">ARD_AD5_SCL</text>
<text x="218.4" y="59.4">ARD_AD4_SDA</text>
<text x="231.9" y="58.4">10</text>
<text x="304.6" y="57.7">NON PCB MOUNT PART</text>
<text x="312.7" y="55.4">F3</text>
<text x="364.2" y="57.7">NON PCB MOUNT PART</text>
<text x="372.4" y="55.4">F4</text>
<text x="44.4" y="64.5">SPI_1_CLK</text>
<text x="67.7" y="64.5">9</text>
<text x="67.7" y="62">7</text>
<text x="81.3" y="64.5">10</text>
<text x="81.3" y="62">8</text>
<text x="90.1" y="64.5">I2S1_SD_OUT</text>
<text x="90.7" y="61.9">GND</text>
<text x="134.6" y="64.5">2</text>
<text x="134.6" y="62">1</text>
<text x="139.9" y="64.7">ARD_IOREF</text>
<text x="162.3" y="63.5">R22</text>
<text x="173.5" y="63.8">0</text>
<text x="202.2" y="62.5">TP3</text>
<text x="218.4" y="61.9">ARD_AREF</text>
<text x="218.4" y="64.5">GND</text>
<text x="232.7" y="61">9</text>
<text x="232.7" y="63.5">8</text>
<text x="300.2" y="61.5">RUBBER,FEET,9.5X3.8mm,ACRYLIC</text>
<text x="307.7" y="64.5">TRANSPARENT</text>
<text x="359.9" y="61.5">RUBBER,FEET,9.5X3.8mm,ACRYLIC</text>
<text x="367.4" y="64.5">TRANSPARENT</text>
<text x="44.4" y="69.5">SPI_1_MOSI</text>
<text x="44.4" y="67">SPI_1_MISO</text>
<text x="66.8" y="69.6">13</text>
<text x="66.8" y="67.1">11</text>
<text x="81.3" y="69.6">14</text>
<text x="81.3" y="67.1">12</text>
<text x="90.1" y="69.5">SPI_0_MOSI</text>
<text x="90.1" y="67">SPI_0_CLK</text>
<text x="114.8" y="69.1">GND</text>
<text x="134.6" y="69.6">4</text>
<text x="134.6" y="67.1">3</text>
<text x="139.9" y="67">RESET_N</text>
<text x="139.9" y="69.8">+3V3</text>
<text x="165.3" y="67.8">(ARD_RESET)</text>
<text x="200.1" y="67.5">(ARD_SCK)</text>
<text x="200.1" y="70.6">(ARD_MISO)</text>
<text x="218.4" y="66.7">GPIO_9_USB_EN</text>
<text x="219.9" y="69.5">GPIO_8</text>
<text x="232.7" y="66.1">7</text>
<text x="232.7" y="68.6">6</text>
<text x="232.7" y="71.1">5</text>
<text x="310.9" y="67.8">SJ5306</text>
<text x="370.6" y="67.8">SJ5306</text>
<text x="30" y="76.1">GND</text>
<text x="44.4" y="72.1">SPI_1_CS</text>
<text x="44.4" y="74.6">SPI_0_MISO</text>
<text x="66.8" y="77.2">19</text>
<text x="66.8" y="74.7">17</text>
<text x="66.8" y="72.1">15</text>
<text x="81.3" y="77.2">20</text>
<text x="81.3" y="74.7">18</text>
<text x="81.3" y="72.1">16</text>
<text x="90.1" y="74.6">UART0_RXD_BT_JTAG_TDO</text>
<text x="90.1" y="77.2">UART0_TXD_BT_JTAG_TDI</text>
<text x="90.1" y="72.1">SPI_0_CS</text>
<text x="134.6" y="77.2">7</text>
<text x="134.6" y="74.7">6</text>
<text x="134.6" y="72.1">5</text>
<text x="140.9" y="74.6">GND</text>
<text x="200.1" y="72.8">(ARD_MOSI)</text>
<text x="200.1" y="75.4">(ARD_SS)</text>
<text x="218.4" y="72.1">GPIO_10</text>
<text x="218.4" y="74.6">GPIO_11</text>
<text x="218.4" y="77.2">GPIO_12</text>
<text x="232.7" y="73.7">4</text>
<text x="232.7" y="76.2">3</text>
<text x="304.6" y="75.5">NON PCB MOUNT PART</text>
<text x="312.7" y="73.2">F5</text>
<text x="364.2" y="75.5">NON PCB MOUNT PART</text>
<text x="372.4" y="73.2">F6</text>
<text x="27.1" y="79.3" transform="rotate(-90 27.1 79.3)">GND</text>
<text x="44.4" y="79.7">USB2_HOST_DEV_SEL</text>
<text x="44.4" y="82.2">I2C_0_SCL</text>
<text x="66.8" y="82.3">23</text>
<text x="66.8" y="79.8">21</text>
<text x="81.3" y="82.3">24</text>
<text x="81.3" y="79.8">22</text>
<text x="90.1" y="79.7">UART0_CTS_BT_JTAG_CLK</text>
<text x="90.1" y="82.2">UART0_RTS_BT_JTAG_TMS</text>
<text x="134.6" y="79.8">8</text>
<text x="140.9" y="79.7">VIN_EXT</text>
<text x="199.9" y="78.2">(ARD_GPIO9)</text>
<text x="200.1" y="80.5">(ARD_GPIO8)</text>
<text x="218.4" y="79.7">I2S1_SD_IN</text>
<text x="232.7" y="78.8">2</text>
<text x="232.7" y="81.3">1</text>
<text x="300.2" y="79.3">RUBBER,FEET,9.5X3.8mm,ACRYLIC</text>
<text x="307.7" y="82.2">TRANSPARENT</text>
<text x="359.9" y="79.3">RUBBER,FEET,9.5X3.8mm,ACRYLIC</text>
<text x="367.4" y="82.2">TRANSPARENT</text>
<text x="44.4" y="89.9">I2S1_SCK_BCLK</text>
<text x="44.4" y="87.3">I2S1_WS_LRCLK</text>
<text x="44.4" y="84.8">I2C_0_SDA</text>
<text x="66.8" y="89.9">29</text>
<text x="66.8" y="87.4">27</text>
<text x="66.8" y="84.8">25</text>
<text x="81.3" y="89.9">30</text>
<text x="81.3" y="87.4">28</text>
<text x="81.3" y="84.8">26</text>
<text x="90.1" y="89.9">SDIO_DATA_1</text>
<text x="90.1" y="84.8">I2S1_MCK</text>
<text x="91.2" y="87.3">GND</text>
<text x="122.6" y="86.9">PPPC081LFBN-RC</text>
<text x="128.7" y="84.3">J9</text>
<text x="158.2" y="85.9">GND</text>
<text x="231.8" y="85.6">PPPC101LFBN-RC</text>
<text x="237.4" y="84.1">J12</text>
<text x="310.9" y="85.6">SJ5306</text>
<text x="342.8" y="89.7">ZJ1</text>
<text x="370.6" y="85.6">SJ5306</text>
<text x="44.4" y="94.9">SDIO_CMD</text>
<text x="44.4" y="92.4">SDIO_DATA_0</text>
<text x="66.8" y="95">33</text>
<text x="66.8" y="92.5">31</text>
<text x="81.3" y="95">34</text>
<text x="81.3" y="92.5">32</text>
<text x="90.1" y="92.4">SDIO_CLK</text>
<text x="90.1" y="94.9">SDIO_DATA_3</text>
<text x="116.8" y="94.8">GND</text>
<text x="329.9" y="95.8">CBL,USB-A/MICROUSB-B,M/M,2ft,4/5P</text>
<text x="335" y="92">NON PCB MOUNT PART</text>
<text x="44.4" y="97.5">SDIO_DATA_2</text>
<text x="44.4" y="100">UART1_TXD</text>
<text x="66.8" y="100.1">37</text>
<text x="66.8" y="97.5">35</text>
<text x="81.3" y="100.1">38</text>
<text x="81.3" y="97.5">36</text>
<text x="90.1" y="97.5">RF_SW_CTRL_6_UART1_RXD</text>
<text x="90.1" y="100">RF_SW_CTRL_8_BT_GPIO_7</text>
<text x="140.9" y="101.3">ARD_AD5_SCL</text>
<text x="196" y="97">(ARD_GPIO7)</text>
<text x="196" y="99.2">(ARD_GPIO6)</text>
<text x="218.4" y="96.2">I2S0_SD_IN</text>
<text x="218.4" y="98.7">GPIO_15</text>
<text x="218.4" y="101.3">GPIO_16</text>
<text x="232.7" y="97.8">8</text>
<text x="232.7" y="100.3">7</text>
<text x="333.1" y="98.7">DATA CABLE,BROADPEBBLE</text>
<text x="44.4" y="105.1">HIB_LPO_SEL</text>
<text x="44.4" y="102.5">RF_SW_CTRL_9_BT_GPIO_6H39</text>
<text x="44.4" y="107.4">USB_DN</text>
<text x="66.8" y="107.7">43</text>
<text x="66.8" y="105.2">41</text>
<text x="81.3" y="107.7">44</text>
<text x="81.3" y="105.2">42</text>
<text x="81.3" y="102.6">40</text>
<text x="90.1" y="105.1">HIB_REG_ON_IN</text>
<text x="90.1" y="102.5">HIB_WAKE</text>
<text x="90.1" y="107.6">USB_DP</text>
<text x="134.6" y="102.9">6</text>
<text x="134.6" y="105.4">5</text>
<text x="134.6" y="108">4</text>
<text x="140.9" y="103.8">ARD_AD4_SDA</text>
<text x="140.9" y="106.4">ARD_AD3</text>
<text x="196" y="102.3">(ARD_GPIO5)</text>
<text x="196" y="105.1">(ARD_GPIO4)</text>
<text x="196" y="107.6">(ARD_GPIO3)</text>
<text x="218.4" y="103.8">GPIO_14</text>
<text x="218.4" y="106.4">GPIO_7</text>
<text x="232.7" y="102.9">6</text>
<text x="232.7" y="105.4">5</text>
<text x="232.7" y="108">4</text>
<text x="338.3" y="102.1">99-110080-0001</text>
<text x="67.8" y="112.3">NPPC222KFMP-RC</text>
<text x="134.6" y="110.5">3</text>
<text x="134.6" y="113">2</text>
<text x="140.9" y="108.9">ARD_AD2</text>
<text x="140.9" y="111.4">ARD_AD1</text>
<text x="140.9" y="114">ARD_AD0</text>
<text x="196" y="110.2">(ARD_GPIO2)</text>
<text x="196" y="112.7">(ARD_GPIO1)</text>
<text x="218.4" y="108.9">GPIO_13</text>
<text x="218.4" y="111.4">GPIO_1</text>
<text x="218.4" y="114">GPIO_0</text>
<text x="232.7" y="110.5">3</text>
<text x="232.7" y="113">2</text>
<text x="122.6" y="119.9">PPPC061LFBN-RC</text>
<text x="128.2" y="118.4">J13</text>
<text x="134.6" y="115.6">1</text>
<text x="196" y="115">(ARD_GPIO0)</text>
<text x="231.8" y="119.9">PPPC081LFBN-RC</text>
<text x="232.7" y="115.6">1</text>
<text x="237.4" y="118.4">J10</text>
<text x="338.8" y="125.7">R58</text>
<text x="338.8" y="123.4">R59</text>
<text x="349.5" y="125.7">0</text>
<text x="349.5" y="123.4">0</text>
<text x="351.2" y="124.1">DEPOP</text>
<text x="360.5" y="123.9">BT_ADC_0</text>
<text x="338.6" y="131.1">R61</text>
<text x="338.8" y="128.3">R60</text>
<text x="349.2" y="131.1">0</text>
<text x="349.5" y="128.3">0</text>
<text x="351.2" y="126.4">DEPOP</text>
<text x="351.2" y="128.7">DEPOP</text>
<text x="351.2" y="131.5">DEPOP</text>
<text x="360.2" y="131.5">BT_ADC_3</text>
<text x="360.3" y="126.2">BT_ADC_1</text>
<text x="360.3" y="128.7">BT_ADC_2</text>
<text x="226.8" y="143.7">DEPOP</text>
<text x="203.7" y="145.7">ARD_AD4_SDA</text>
<text x="203.7" y="149">ARD_AD5_SCL</text>
<text x="221.8" y="149.1">R108</text>
<text x="221.8" y="144.8">R109</text>
<text x="232.9" y="149.1">0</text>
<text x="233.4" y="145">0</text>
<text x="253.2" y="145.7">I2C_1_SDA</text>
<text x="253.4" y="149.5">I2C_1_SCL</text>
<text x="374" y="144.3">+3V3</text>
<text x="385" y="146.8">C3</text>
<text x="225.5" y="153.1">DEPOP</text>
<text x="273" y="154.4">ARD_AD0</text>
<text x="347" y="154.6">5</text>
<text x="350.9" y="155.4">AIN0</text>
<text x="358.3" y="151.6">U3</text>
<text x="364.4" y="155.4">VDD</text>
<text x="370.8" y="154.6">16</text>
<text x="383.8" y="154.2">0.1UF</text>
<text x="394.4" y="155.7">GND</text>
<text x="408.8" y="155.4">+3V3</text>
<text x="273" y="157.4">ARD_AD1</text>
<text x="273" y="159.7">ARD_AD2</text>
<text x="347" y="159.7">7</text>
<text x="347" y="157.1">6</text>
<text x="350.9" y="158">AIN1</text>
<text x="350.9" y="160.5">AIN2</text>
<text x="364.5" y="160.5">SDA</text>
<text x="370.8" y="159.7">14</text>
<text x="382.2" y="159.7">I2C_0_SDA</text>
<text x="238.3" y="163.3">R14</text>
<text x="244.6" y="163.3">0</text>
<text x="272" y="165">ARD_AD4_IN_EXT</text>
<text x="272.2" y="167.3">ARD_AD5_IN_EXT</text>
<text x="273" y="162.5">ARD_AD3</text>
<text x="346.1" y="167.3">10</text>
<text x="347" y="164.8">9</text>
<text x="347" y="162.2">8</text>
<text x="350.9" y="163.1">AIN3</text>
<text x="350.9" y="165.6">AIN4</text>
<text x="364.1" y="163.1">SCL</text>
<text x="370.8" y="162.2">13</text>
<text x="370.8" y="167.3">1</text>
<text x="382.2" y="162.2">I2C_0_SCL</text>
<text x="261.1" y="171.2">R19</text>
<text x="265.7" y="170.9">0</text>
<text x="346.1" y="172.4">12</text>
<text x="346.1" y="169.8">11</text>
<text x="350.9" y="168.1">AIN5</text>
<text x="350.9" y="170.7">AIN6</text>
<text x="350.9" y="173.2">AIN7</text>
<text x="364.5" y="173.2">NC1</text>
<text x="364.5" y="168.1">REF</text>
<text x="370.8" y="172.4">2</text>
<text x="263.6" y="179" transform="rotate(-90 263.6 179)">D14</text>
<text x="346.1" y="177.5">15</text>
<text x="350.9" y="178.3">GND</text>
<text x="364.5" y="178.3">NC3</text>
<text x="364.5" y="175.8">NC2</text>
<text x="370.8" y="174.9">3</text>
<text x="370.8" y="177.5">4</text>
<text x="255.9" y="182.2" transform="rotate(-90 255.9 182.2)">MMSZ5226B</text>
<text x="286.4" y="184.5" transform="rotate(-90 286.4 184.5)">MMSZ5226B</text>
<text x="294" y="181.3" transform="rotate(-90 294 181.3)">D15</text>
<text x="301.1" y="180.8" transform="rotate(-90 301.1 180.8)">D10</text>
<text x="308.8" y="184" transform="rotate(-90 308.8 184)">MMSZ5226B</text>
<text x="311.3" y="180.8" transform="rotate(-90 311.3 180.8)">D11</text>
<text x="318.9" y="184" transform="rotate(-90 318.9 184)">MMSZ5226B</text>
<text x="321.5" y="180.8" transform="rotate(-90 321.5 180.8)">D12</text>
<text x="329.1" y="184" transform="rotate(-90 329.1 184)">MMSZ5226B</text>
<text x="331.4" y="180.8" transform="rotate(-90 331.4 180.8)">D13</text>
<text x="339" y="184" transform="rotate(-90 339 184)">MMSZ5226B</text>
<text x="353.4" y="182.1">MAX11615EEE+</text>
<text x="389" y="180.8" transform="rotate(-90 389 180.8)">C19</text>
<text x="396.4" y="181.5" transform="rotate(-90 396.4 181.5)">0.1UF</text>
<text x="257.5" y="191">GND</text>
<text x="288" y="191.2">GND</text>
<text x="302.7" y="191.2">GND</text>
<text x="312.9" y="191.2">GND</text>
<text x="323" y="191.2">GND</text>
<text x="332.9" y="191.2">GND</text>
<text x="341.3" y="191.2">GND</text>
<text x="390.3" y="191.2">GND</text>
<text x="153.1" y="227.6">DOCUMENT</text>
<text x="155.5" y="225.3">DOC1</text>
<text x="149.1" y="231.4">SCHEMATIC DIAGRAM</text>
<text x="151.5" y="233.9">824-129830-0010</text>
<text x="147.5" y="245.6">PRINTED CIRCUIT BOARD</text>
<text x="155.4" y="243.3">PCB1</text>
<text x="151.2" y="249.4">200-129830-0010</text>
<text x="161.1" y="260.6">NON PCB MOUNT PART</text>
<text x="168.6" y="258.3">XX1</text>
<text x="164.8" y="267.1">210-129830-0001</text>
<text x="167.3" y="264.4">SHIELD</text>
<text x="167.1" y="271.2">DEPOP</text>
</g>
</svg>
